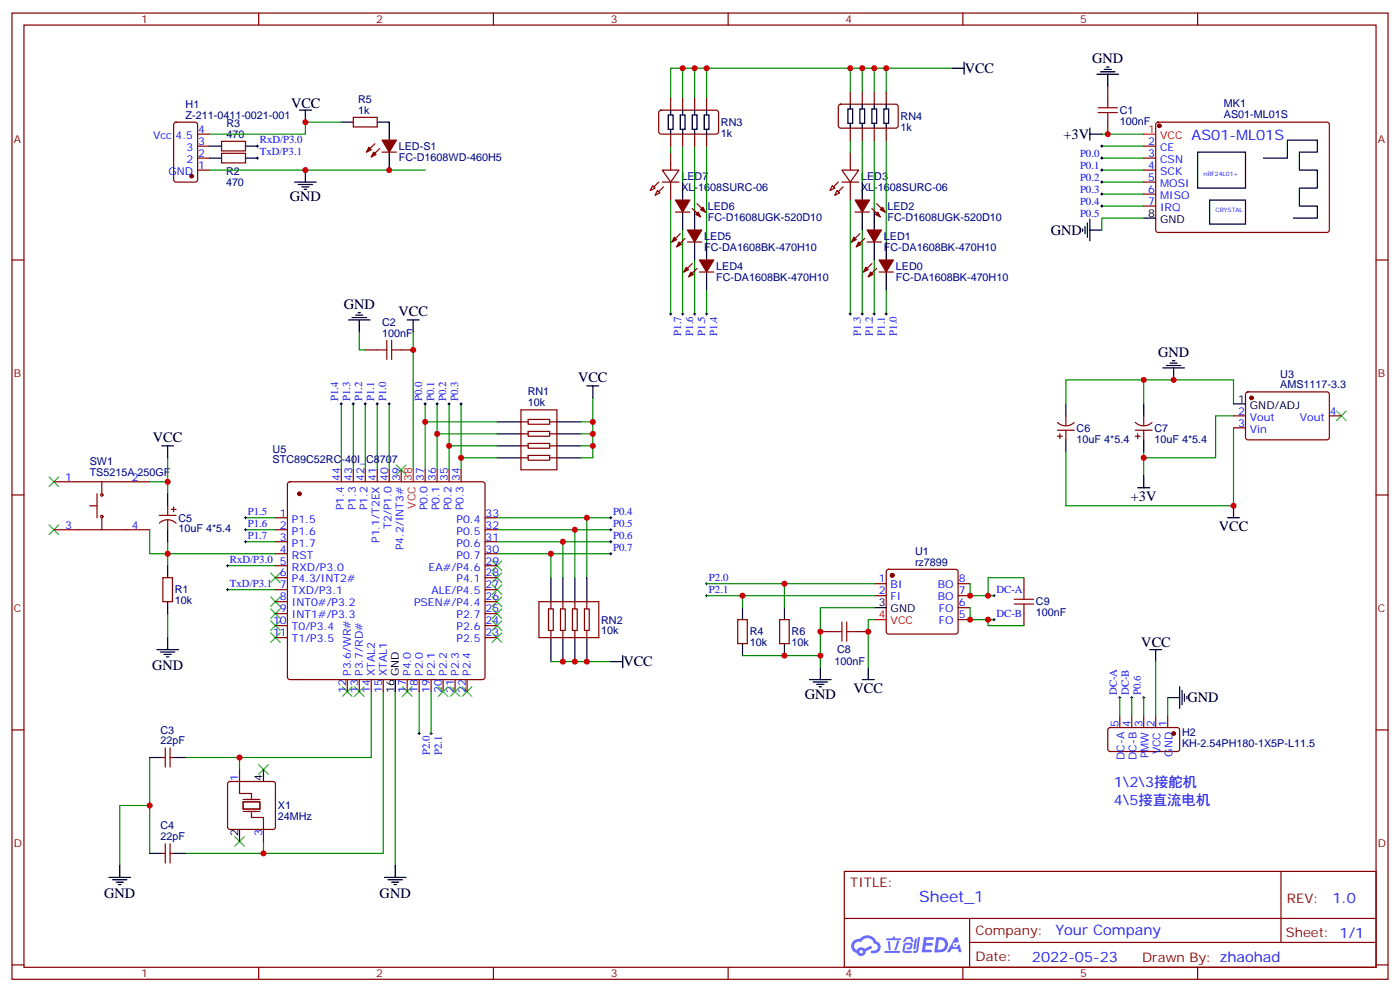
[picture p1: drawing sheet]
<svg xmlns="http://www.w3.org/2000/svg" width="412mm" height="292mm" viewBox="0 0 412 292" stroke-linecap="round" stroke-linejoin="round" font-family="sans-serif">
<g fill="none" stroke="#870000" stroke-width=".35">
<path d="M3.5 3.8h405.4v284.4h-405.4zM7.1 7.4h398.2v277.3h-398.2zM76.2 3.8v3.6M145.3 3.8v3.6M214.5 3.8v3.6M283.6 3.8v3.6M352.8 3.8v3.6M3.5 76.5h3.6M405.3 76.5h3.6M3.5 145.7h3.6M405.3 145.7h3.6M3.5 214.8h3.6"/>
<path d="M405.3 214.8h3.6M248.7 256.4h156.6v28.3h-156.6zM377.3 256.5v20.8M248.7 270.3h156.5M285.6 277.3h119.6M285.6 270.3v14.1M3.5 284h3.6M76.2 284.7v3.5M145.3 284.7v3.5M214.5 284.7v3.5M283.6 284.7v3.5M352.8 284.7v3.5"/>
<path d="M405.3 284h3.6"/>
</g>
<g fill="#5487ff">
<path d="M272.1 275.8h2.6l.3 .2-.1 .5-2 .1-.1 .9h1.6l.4 .4-.4 .4h-1.7l-.2 1.2h1.8l.3 .4-.2 .3-2.9 .1z"/>
<path d="M281.4 275.8h.7l.4 1.3-.7 .4a.74 .74 0 0 0-1.1 .3 .74 .74 0 0 0 .5 1 .74 .74 0 0 0 .9-.7l.5-.2 .7 2.3h-.9l-.2-.9h-1.9l-.5 .9h-.9z"/>
<path d="M269.5 276.2h.6l-.4 2.9a.31 .31 0 0 1-.3 .3 .31 .31 0 0 1-.3-.3z"/>
<path d="M270.4 275.7h.6l-.5 4a.89 .89 0 0 1-.7 .7 .89 .89 0 0 1-.9-.3l1-.5z"/>
<path d="M266.8 275.9l.6-.2 1.2 .1 .5 1.3-.6 .1-.4-.9-1 .1a.95 .95 0 0 1-1 .8l-.1-.2z"/>
<path d="M266.4 277.6l1.8-.2a1.04 1.04 0 0 1 .6 1.1 1.04 1.04 0 0 1-.8 .9h-.7a.29 .29 0 0 1-.3-.3 .29 .29 0 0 1 .3-.3h.7l.2-.8-1.4 .1-.4 1.7h1.9a.29 .29 0 0 1 .3 .4 .29 .29 0 0 1-.3 .2h-2l-.4-.3 .2-2.1z"/>
<path d="M260.5 279.8h4.4a.3 .3 0 0 1 .3 .3 .3 .3 0 0 1-.3 .3h-4.3z"/>
<path d="M264.3 276.9h.6l-.5 1.7a1.02 1.02 0 0 1-.7 1.1l-.2-.3z"/>
<path d="M261.5 277h.6l.3 2.3-.3 .3-.3-.2z"/>
<path d="M261.1 276.1h1.9l.2-.5h.5l-.1 .5h1.5a.29 .29 0 0 1 .3 .3 .29 .29 0 0 1-.3 .3h-3.9z"/>
<path d="M275.8 275.8l-.6 4.5h1.4a2.27 2.27 0 0 0 2.7-2.3 2.27 2.27 0 0 0-2.7-2.2zM276.6 276.6a1.5 1.5 0 0 1 1.8 1.5 1.5 1.5 0 0 1-1.9 1.4h-.3z"/>
<path d="M251.4 276.9a2.09 2.09 0 0 0 1 3.6 1.37 1.37 0 0 0 1.5 .8 1.37 1.37 0 0 0 1.1-1.4l2-.9-.5-.7-1.8 .9a1.4 1.4 0 0 0-2.3 .4 1.32 1.32 0 0 1-.6-1.8 1.32 1.32 0 0 1 1.9-.5 2.02 2.02 0 0 1 2-1.2 2.02 2.02 0 0 1 1.8 1.6 1.09 1.09 0 0 1 1.1 1.3 1.09 1.09 0 0 1-1.6 .7 .41 .41 0 0 0-.5 .4 .41 .41 0 0 0 .4 .4 1.89 1.89 0 0 0 2.4-1.1 1.89 1.89 0 0 0-1.2-2.4 2.98 2.98 0 0 0-5-.7l-1 .2zM253.2 280.1a.52 .52 0 0 1 1 0 .52 .52 0 0 1-1 0z"/>
<circle cx="281.4" cy="278" r=".28"/>
</g>
<g fill="none" stroke="#000" stroke-width=".35">
<path d="M284 18.3v3.5M326 19.7h.7M88.2 32.4h3.5M90 32.4v3.5M100.5 35.9h3.6M111.1 35.9h3.6v5.3M196.8 33.8h1.5v4.3h-1.5zM197.6 32.4v1.4M197.6 38.1v1.4M200.4 33.8h1.4v4.3h-1.4zM201.1 32.4v1.4M201.1 38.1v1.4"/>
<path d="M203.9 33.8h1.4v4.3h-1.4zM204.6 32.4v1.4M204.6 38.1v1.4M207.4 33.8h1.4v4.3h-1.4zM208.1 32.4v1.4M208.1 38.1v1.4M249.8 32.1h1.4v4.2h-1.4zM250.5 30.7v1.4M250.5 36.3v1.4M253.3 32.1h1.4v4.2h-1.4zM254 30.7v1.4M254 36.3v1.4"/>
<path d="M256.8 32.1h1.4v4.2h-1.4zM257.5 30.7v1.4M257.5 36.3v1.4M260.3 32.1h1.5v4.2h-1.5zM261.1 30.7v1.4M261.1 36.3v1.4M280.5 20.1h3.5M321 37.7v3.5M321 39.5h3.6M323.1 21.8h6.4M324.2 21.1h4.2M325.3 20.4h2.1"/>
<path d="M326.3 21.8v3.6M61.7 46.5h3.6M61.7 43h3.6M72.3 46.5h3.5M72.3 43h3.5M86.8 53.6h6.3M87.8 54.3h4.3M88.9 55h2.1M89.6 55.7h.7M90 50.1v3.5M114.7 44.8v5.3M201.1 53.6v5.3"/>
<path d="M254 53.6v5.3M352.8 44.8h14.1v10.6h-14.1zM356.3 58.9h10.6v7h-10.6zM372.2 46.5h7v-5.3h8.9v3.6h-5.3v5.3h5.3v5.3h-5.3v5.2h5.3v3.6h-7.1M201.1 62.4v5.3M204.6 62.4v5.3M204.6 71.2v5.3M208.1 71.2v5.3M254 62.4v5.3M257.5 62.4v5.3M257.5 71.2v5.3M261.1 71.2v5.3"/>
<path d="M318.9 67.3v.8M319.6 66.6v2.2M320.3 65.6v4.2M321 67.7h3.6M321 64.5v6.4M336.9 64.2h3.5M102.7 94.2h6.3M103.7 93.5h4.2M104.8 92.7h2.1M105.5 92h.7M105.8 94.2v3.5M119.9 94.2h3.6"/>
<path d="M121.7 94.2v3.5M208.1 80v5.3M261.1 80v5.3M172.9 113.6h3.5M174.6 113.6v3.5M314 118.9v3.5M336.9 118.9v3.5M342.5 108.3h6.4M343.6 107.6h4.2M344.7 106.9h2.1M345.4 106.2h.7M345.7 108.3v3.5"/>
<path d="M363.4 118.9h3.5M47.6 131.2h3.6M49.4 131.2v3.5M146.4 124.1h7.1M146.4 127.7h7.1M146.4 131.2h7.1M146.4 134.7h7.1M164 124.1h7.1M164 127.7h7.1M164 131.2h7.1M164 134.7h7.1M314 129.4v3.6"/>
<path d="M336.9 129.4v3.6M49.4 145.3v3.5M49.4 155.9v3.5M335.1 143.5h3.6M336.9 140v3.5M361.6 152.4h3.5M363.4 148.8v3.6M49.4 166.5v3.5M49.4 177.1v3.5M162.3 170v7.1M165.8 170v7.1M169.3 170v7.1"/>
<path d="M172.9 170v7.1M218.7 178.8v3.6M231.1 178.8v3.6M257.5 178.8h3.6M46.2 191.2h6.4M47.3 191.9h4.2M48.3 192.6h2.1M49 193.3h.7M49.4 187.6v3.6M116.4 200v3.5M162.3 187.6v7.1M165.8 187.6v7.1"/>
<path d="M169.3 187.6v7.1M172.9 187.6v7.1M179.9 194.7h3.5M183.4 192.9v3.6M218.7 189.4v3.5M231.1 189.4v3.5M238.5 200h6.3M241.7 196.5v3.5M254 200h3.5M255.8 196.5v3.5M338.7 191.2h3.5M340.4 191.2v3.5"/>
<path d="M239.5 200.7h4.3M240.6 201.4h2.1M241.3 202.1h.7M344 205.3h3.5M347.5 202.1v6.4M348.2 203.2v4.2M348.9 204.2v2.1M349.6 204.9v.7M44.1 222.9h3.5M51.2 222.9h3.5M77.6 226.4v3.6M32.1 258.2h6.4"/>
<path d="M33.2 258.9h4.2M34.2 259.6h2.1M35.3 254.7v3.5M44.1 251.1h3.5M51.2 251.1h3.5M70.6 244.1v3.5M113.2 258.2h6.4M114.3 258.9h4.2M115.4 259.6h2.1M116.4 254.7v3.5M34.9 260.3h.7M116.1 260.3h.7"/>
</g>
<g fill="none" stroke="#008700" stroke-width=".35">
<path d="M100.5 35.9h-10.5v3.6h-28.3M201.1 20.1v8.8M204.6 20.1v8.8M208.1 20.1v8.8M250.5 20.1v7M254 20.1v7M257.5 20.1v7M261.1 20.1v7M280.5 20.1h-82.9v8.8M324.6 39.5h12.3M61.7 50.1h63.5M197.6 43v1.8"/>
<path d="M197.6 58.9v33.5M201.1 43v10.6M204.6 43v19.4M208.1 43v28.2M250.5 41.2v3.6M250.5 58.9v33.5M254 41.2v12.4M257.5 41.2v21.2M261.1 41.2v30M324.6 57.1h12.3M324.6 53.6h12.3M324.6 50.1h12.3"/>
<path d="M324.6 46.5h12.3M324.6 43h12.3M201.1 67.7v24.7M204.6 76.5v15.9M254 67.7v24.7M257.5 76.5v15.9M324.6 60.6h12.3M336.9 64.2h-12.3v3.5M105.8 97.7v5.3h1.8M121.7 97.7v40.6M208.1 85.3v7.1M261.1 85.3v7.1"/>
<path d="M100.5 118.9v19.4M104.1 118.9v19.4M107.6 118.9v19.4M111.1 118.9v19.4M114.7 118.9v19.4M125.2 118.9v19.4M128.8 118.9v19.4M132.3 118.9v19.4M135.8 118.9v19.4M174.6 117.1v17.6h-3.5M314 118.9v-7.1h49.4v7.1M336.9 111.8v7.1"/>
<path d="M49.4 134.7v10.6M125.2 124.1h21.2M128.8 127.7h17.6M132.3 131.2h14.1M135.8 134.7h10.6M171.1 124.1h3.5M171.1 127.7h3.5M171.1 131.2h3.5M336.9 134.7v5.3M363.4 122.4h-5.3v12.3h-21.2v-1.7M363.4 125.9v22.9h-49.4v-15.8M44.1 155.9v7h37"/>
<path d="M44.1 141.8h5.3M49.4 159.4v7.1M72.3 159.4h8.8M72.3 155.9h8.8M72.3 152.4h8.8M146.4 159.4h33.5M146.4 155.9h33.5M146.4 152.4h33.5M165.8 159.4v10.6M169.3 155.9v14.1M172.9 152.4v17.6M67 173.5h14.1"/>
<path d="M67 166.5h14.1M146.4 162.9h33.5M162.3 162.9v7.1M208.1 171.8h49.4M208.1 175.3h49.4M218.7 175.3v3.5M231.1 171.8v7M257.5 178.8h-15.8v17.7M285.8 178.8v3.6h7M285.8 171.8v3.5h7M301.6 170h-10.6v5.3M49.4 180.6v7"/>
<path d="M162.3 194.7h17.6M218.7 192.9h23M257.5 182.4h-1.7v14.1M291 182.4v1.7h10.6M340.4 194.7v15.9M109.4 203.5v19.4h-38.8M112.9 203.5v47.6h-35.3M116.4 203.5v51.2M123.5 203.5v12.4M127 203.5v12.4M329.8 205.3v5.3M333.4 205.3v5.3"/>
<path d="M336.9 205.3v5.3M344 205.3v5.3M44.1 237h-8.8v17.7M44.1 222.9v28.2M54.7 222.9h15.9v3.5M77.6 247.6v3.5h-22.9"/>
</g>
<g fill="none" stroke="#a10000" stroke-width=".35">
<path d="M323.5 33.1h5.6M323.5 31.7h5.6M326.3 28.9v2.8M326.3 33.1v2.8M111.1 103h2.8M113.9 100.2v5.6M115.4 103h2.8M115.4 100.2v5.6M298.8 177.8h5.6M298.8 176.4h5.6M301.6 173.5v2.9M301.6 177.8v2.8"/>
<path d="M245.2 185.9h2.8M248 183.1v5.6M249.4 183.1v5.6M249.4 185.9h2.8"/>
</g>
<g fill="none" stroke="#870000" stroke-width=".35">
<path d="M51.4 36.2l.5-.3h5.6l.7 .5v16.5l-.5 .6-5.8 .1-.7-.5v-16.4zM58.2 39.5h3.5M104.1 34.5h7v2.9h-7zM194.3 32.6l.4-.2 16.5 .1 .5 .6-.1 5.9-.6 .5-16.5-.1-.5-.6v-5.7zM197.6 28.9v3.5M197.6 39.5v3.5M201.1 28.9v3.5M201.1 39.5v3.5M204.6 28.9v3.5M204.6 39.5v3.5M208.1 28.9v3.5M208.1 39.5v3.5"/>
<path d="M247.2 30.9l.4-.2h16.6l.4 .7-.1 5.9-.6 .4-16.5-.1-.5-.6v-5.6zM250.5 27.1v3.6M250.5 37.7v3.5M254 27.1v3.6M254 37.7v3.5M257.5 27.1v3.6M257.5 37.7v3.5M261.1 27.1v3.6M261.1 37.7v3.5M326.3 25.4v3.5M326.3 35.9v3.6M340.7 36.2l.4-.3 50.1 .1 .4 .7-.1 31.3-.6 .4-50-.1-.5-.6v-31z"/>
<path d="M58.2 50.1h3.5M58.2 46.5h3.5M58.2 43h3.5M65.3 45.1h7v2.8h-7zM65.3 41.6h7v2.8h-7zM110.4 42.3l-2.5 2.5M111.8 43.7l-2.4 2.5M112.5 44.8h4.3M192.3 54.6l.7 .8-1.4 .7zM193.7 56.1l.7 .7-1.4 .7zM195.1 50.1h4.9l-2.4 3.5zM195.1 53.6h4.9"/>
<path d="M197.6 44.8v5.3M197.6 53.6v5.3M205.3 59.9l2.5 2.5M245.2 54.6l.7 .8-1.4 .7zM246.6 56.1l.7 .7-1.4 .7zM248 50.1h4.9l-2.4 3.5zM248 53.6h4.9M250.5 44.8v5.3M250.5 53.6v5.3M258.2 59.9l2.5 2.5M336.9 50.1h3.5M336.9 46.5h3.5"/>
<path d="M336.9 43h3.5M336.9 53.6h3.5M336.9 57.1h3.5M199 62.4h4.2M200.4 68.8l-2.5 2.4M201.8 70.2l-2.5 2.4M202.5 71.2h4.2M203.9 77.6l-2.5 2.4M203.9 61.3l2.5 2.5M205.3 79l-2.5 2.5M251.9 62.4h4.2M253.3 68.8l-2.5 2.4"/>
<path d="M254.7 70.2l-2.5 2.4M255.4 71.2h4.2M256.8 61.3l2.5 2.5M256.8 77.6l-2.4 2.4M258.2 79l-2.4 2.5M336.9 60.6h3.5M206 80h4.3M258.9 80h4.3M107.6 103h3.5M118.2 103h3.5M367.1 115.5l.5-.2 23.6 .1 .4 .6-.1 13-.6 .4h-23.6l-.4-.7v-12.7zM100.5 138.3v3.5"/>
<path d="M104.1 138.3v3.5M107.6 138.3v3.5M111.1 138.3v3.5M114.7 138.3v3.5M118.2 138.3v3.5M125.2 138.3v3.5M128.8 138.3v3.5M132.3 138.3v3.5M135.8 138.3v3.5M153.5 134.7h2.1M153.5 120.6h10.5v17.7h-10.5zM153.5 124.1h2.1"/>
<path d="M153.5 131.2h2.1M153.5 127.7h2.1M155.6 123.4h6.3v1.4h-6.3zM155.6 127h6.3v1.4h-6.3zM155.6 130.5h6.3v1.4h-6.3zM155.6 134h6.3v1.4h-6.3zM161.9 134.7h2.1M161.9 124.1h2.1M161.9 131.2h2.1M161.9 127.7h2.1M311.5 124.3a3.5 3.5 0 0 0 4.9 0M311.5 126.6h4.9"/>
<path d="M311.5 128.4h1.4M312.2 127.7v1.4M314 122.4v2.8M314 126.6v2.8M334.4 124.3a3.5 3.5 0 0 0 4.9 0M334.4 126.6h5M334.4 128.4h1.4M335.1 127.7v1.4M336.9 122.4v2.8M336.9 126.6v2.8M363.4 122.4h3.5M363.4 125.9h3.5"/>
<path d="M391.6 122.4h3.5M15.9 155.9h28.2M15.9 141.8h28.2M26.5 148.8h2.1M28.6 145.3v7.1M30 141.8v3.5M30 152.4v3.5M46.9 151.7h5M47 153.9a3.5 3.5 0 0 1 4.9 .1M49.4 148.8v2.9M49.4 153.1v2.8M50.4 149.9h1.5"/>
<path d="M51.2 149.2v1.4M81.1 155.9h3.6M81.1 152.4h3.6M81.1 159.4h3.6M84.9 142l.5-.2h56.8l.5 .2 .2 .5v56.8l-.3 .5-.4 .2h-56.8l-.5-.2-.2-.5v-56.8zM142.9 155.9h3.5M142.9 152.4h3.5M142.9 159.4h3.5M48 170h2.8v7.1h-2.8zM81.1 177.1h3.6M81.1 162.9h3.6M81.1 166.5h3.6"/>
<path d="M81.1 170h3.6M81.1 173.5h3.6M142.9 177.1h3.5M142.9 162.9h3.5M142.9 166.5h3.5M142.9 170h3.5M142.9 173.5h3.5M158.7 177.1h17.7v10.5h-17.7zM161.6 179.2h1.4v6.3h-1.4zM162.3 177.1v2.1M165.1 179.2h1.4v6.3h-1.4zM165.8 177.1v2.1"/>
<path d="M168.6 179.2h1.4v6.3h-1.4zM169.3 177.1v2.1M172.2 179.2h1.4v6.3h-1.4zM172.9 177.1v2.1M257.5 171.8h3.6M257.5 175.3h3.6M261.3 167.7l.5-.2h19.7l.5 .2 .2 .5v17.7l-.2 .5-.5 .2h-19.7l-.5-.3-.2-.4v-17.7zM282.2 171.8h3.6M282.2 175.3h3.6M282.2 178.8h3.6M301.6 170v3.5M81.1 187.6h3.6"/>
<path d="M81.1 180.6h3.6M81.1 184.1h3.6M102.3 200v3.5M105.8 200v3.5M109.4 200v3.5M112.9 200v3.5M119.9 200v3.5M123.5 200v3.5M127 200v3.5M130.5 200v3.5M134.1 200v3.5M137.6 200v3.5"/>
<path d="M142.9 187.6h3.5M142.9 180.6h3.5M142.9 184.1h3.5M162.3 185.5v2.1M165.8 185.5v2.1M169.3 185.5v2.1M172.9 185.5v2.1M217.3 182.4h2.8v7h-2.8zM229.7 182.4h2.8v7h-2.8zM241.7 185.9h3.5M252.2 185.9h3.6M282.2 182.4h3.6"/>
<path d="M301.6 180.6v3.5M326.6 214.3l.4-.2 20.1 .1 .4 .6-.1 5.9-.6 .5-20-.1-.5-.6v-5.7zM329.8 210.6v3.5M333.4 210.6v3.5M336.9 210.6v3.5M340.4 210.6v3.5M344 210.6v3.5M47.6 222.9h1.1M48.7 220.1v5.6M50.1 220.1v5.6M50.1 222.9h1.1M67.3 230.2l.4-.2h12.7l.5 .2 .2 .5v12.7l-.2 .5-.5 .2h-12.7l-.5-.2-.2-.5v-12.7z"/>
<path d="M70.6 226.4v3.6M47.6 251.1h1.1M48.7 248.3v5.7M50.1 248.3v5.7M50.1 251.1h1.1M77.6 244.1v3.5"/>
<circle cx="30" cy="145.7" r=".35"/>
<circle cx="30" cy="152" r=".35"/>
</g>
<g fill="none" stroke="#3c3" stroke-width=".35">
<path d="M116.8 136.8l2.8 2.9M119.6 136.8l-2.8 2.9M393.7 121l2.8 2.8M396.5 121l-2.8 2.8M14.5 154.5l2.8 2.8M14.5 140.4l2.8 2.8M17.3 154.5l-2.8 2.8M17.3 140.4l-2.8 2.8M79.7 168.6l2.8 2.8M79.7 179.2l2.8 2.8M79.7 175.6l2.8 2.9M82.5 168.6l-2.8 2.8"/>
<path d="M82.5 179.2l-2.8 2.8M82.5 175.6l-2.8 2.9M145 179.2l2.8 2.8M145 175.6l2.8 2.9M145 172.1l2.8 2.8M145 168.6l2.8 2.8M145 165.1l2.8 2.8M147.8 175.6l-2.8 2.9M147.8 179.2l-2.8 2.8M147.8 172.1l-2.8 2.8M147.8 168.6l-2.8 2.8M147.8 165.1l-2.8 2.8"/>
<path d="M79.7 186.2l2.8 2.9M79.7 182.7l2.8 2.8M82.5 186.2l-2.8 2.9M82.5 182.7l-2.8 2.8M145 186.2l2.8 2.9M145 182.7l2.8 2.8M147.8 186.2l-2.8 2.9M147.8 182.7l-2.8 2.8M100.9 202.1l2.8 2.8M103.7 202.1l-2.8 2.8M104.4 202.1l2.8 2.8M107.2 202.1l-2.8 2.8"/>
<path d="M118.5 202.1l2.9 2.8M121.4 202.1l-2.9 2.8M129.1 202.1l2.8 2.8M131.9 202.1l-2.8 2.8M132.6 202.1l2.9 2.8M135.5 202.1l-2.9 2.8M136.2 202.1l2.8 2.8M139 202.1l-2.8 2.8M76.2 225l2.8 2.9M79 225l-2.8 2.9M69.1 246.2l2.9 2.8M72 246.2l-2.9 2.8"/>
</g>
<g fill="none" stroke="#000" stroke-width=".29">
<path d="M75.5 46.5h.7M75.5 43h.7M75.8 42.7v.7M75.8 46.2v.7M324.2 57.1h.7M324.2 53.6h.7M324.2 50.1h.7M324.2 46.5h.7M324.2 43h.7M324.6 42.7v.7M324.6 46.2v.7M324.6 49.7v.7"/>
<path d="M324.6 53.2v.7M324.6 56.8v.7M324.2 60.6h.7M324.6 60.3v.7M197.2 92.4h.7M197.6 92v.7M200.7 92.4h.7M201.1 92v.7M204.3 92.4h.7M204.6 92v.7M207.8 92.4h.7M208.1 92v.7"/>
<path d="M250.1 92.4h.7M250.5 92v.7M253.6 92.4h.8M254 92v.7M257.2 92.4h.7M257.5 92v.7M260.7 92.4h.7M261.1 92v.7M100.2 118.9h.7M100.5 118.5v.7M103.7 118.9h.7M104.1 118.5v.7"/>
<path d="M107.2 118.9h.7M107.6 118.5v.7M110.8 118.9h.7M111.1 118.5v.7M114.3 118.9h.7M114.7 118.5v.7M124.9 118.9h.7M125.2 118.5v.7M128.4 118.9h.7M128.8 118.5v.7M131.9 118.9h.7M132.3 118.5v.7"/>
<path d="M135.5 118.9h.7M135.8 118.5v.7M72 159.4h.7M72 155.9h.7M72 152.4h.7M72.3 152v.7M72.3 155.5v.7M72.3 159.1v.7M179.6 159.4h.7M179.6 155.9h.7M179.6 152.4h.7M179.9 152v.7"/>
<path d="M179.9 155.5v.7M179.9 159.1v.7M66.7 173.5h.7M66.7 166.5h.7M67 166.1v.7M67 173.2v.7M179.6 162.9h.7M179.9 162.6v.7M207.8 175.3h.7M207.8 171.8h.7M208.1 171.4v.7M208.1 174.9v.7"/>
<path d="M292.5 175.3h.7M292.8 174.9v.7M292.5 182.4h.7M292.8 182v.7M123.1 215.9h.7M123.5 215.5v.7M126.6 215.9h.8M127 215.5v.7M329.5 205.3h.7M329.8 204.9v.7M333 205.3h.7M333.4 204.9v.7"/>
<path d="M336.5 205.3h.8M336.9 204.9v.7"/>
</g>
<g fill="#870000" stroke="#870000" stroke-width=".35">
<path d="M112.5 41.2h4.3l-2.1 3.6z"/>
<path d="M110.1 44.8l.7 .7-1.4 .7z"/>
<path d="M108.7 43.4l.7 .7-1.5 .7z"/>
<path d="M195.4 55l-1.4 1.4z"/>
<path d="M192.6 55l1.4-1.4z"/>
<path d="M248.4 55l-1.5 1.4z"/>
<path d="M246.9 53.6l-1.4 1.4z"/>
<path d="M251.9 58.9h4.2l-2.1 3.5z"/>
<path d="M257.9 63.1l.7-.7 .7 1.4z"/>
<path d="M259.3 61.7l.7-.7 .7 1.4z"/>
<path d="M255.4 67.7h4.2l-2.1 3.5z"/>
<path d="M252.9 71.2l.7 .7-1.4 .7z"/>
<path d="M251.5 69.8l.7 .7-1.4 .7z"/>
<path d="M258.9 76.5h4.3l-2.1 3.5z"/>
<path d="M256.5 80l.7 .8-1.4 .7z"/>
<path d="M255.1 78.6l.7 .7-1.4 .7z"/>
<path d="M206 76.5h4.3l-2.2 3.5z"/>
<path d="M203.6 80l.7 .8-1.5 .7z"/>
<path d="M202.1 78.6l.7 .7-1.4 .7z"/>
<path d="M202.5 67.7h4.2l-2.1 3.5z"/>
<path d="M200 71.2l.7 .7-1.4 .7z"/>
<path d="M198.6 69.8l.7 .7-1.4 .7z"/>
<path d="M199 58.9h4.2l-2.1 3.5z"/>
<path d="M205 63.1l.7-.7 .7 1.4z"/>
<path d="M206.4 61.7l.7-.7 .7 1.4z"/>
<circle cx="56.4" cy="51.8" r=".53"/>
<circle cx="341.5" cy="37" r=".53"/>
<circle cx="368.7" cy="117.1" r=".53"/>
<circle cx="345.7" cy="215.9" r=".53"/>
<circle cx="88.2" cy="145.3" r=".53"/>
<circle cx="262.8" cy="169.3" r=".53"/>
</g>
<path d="M70.6 230v3.5h3.5v1.4M71.6 236h5v2.1h-5zM71.6 235.3h5M71.6 238.8h5M74.1 239.1v1.5h3.5v3.5" fill="none" stroke="#870012" stroke-width=".35"/>
<path d="M336.9 39.5h3.5M121.7 138.3v3.5M257.5 182.4h3.6" fill="none" stroke="#f00" stroke-width=".35"/>
<g fill="#c00">
<circle cx="326.3" cy="39.5" r=".88"/>
<circle cx="121.7" cy="103" r=".88"/>
<circle cx="174.6" cy="131.2" r=".88"/>
<circle cx="174.6" cy="127.7" r=".88"/>
<circle cx="174.6" cy="124.1" r=".88"/>
<circle cx="172.9" cy="194.7" r=".88"/>
<circle cx="169.3" cy="194.7" r=".88"/>
<circle cx="165.8" cy="194.7" r=".88"/>
<circle cx="132.3" cy="131.2" r=".88"/>
<circle cx="128.8" cy="127.7" r=".88"/>
<circle cx="135.8" cy="134.7" r=".88"/>
<circle cx="125.2" cy="124.1" r=".88"/>
<circle cx="49.4" cy="162.9" r=".88"/>
<circle cx="49.4" cy="141.8" r=".88"/>
<circle cx="44.1" cy="237" r=".88"/>
<circle cx="77.6" cy="251.1" r=".88"/>
<circle cx="70.6" cy="222.9" r=".88"/>
<circle cx="208.1" cy="20.1" r=".88"/>
<circle cx="204.6" cy="20.1" r=".88"/>
<circle cx="201.1" cy="20.1" r=".88"/>
<circle cx="261.1" cy="20.1" r=".88"/>
<circle cx="257.5" cy="20.1" r=".88"/>
<circle cx="254" cy="20.1" r=".88"/>
<circle cx="250.5" cy="20.1" r=".88"/>
<circle cx="336.9" cy="134.7" r=".88"/>
<circle cx="336.9" cy="111.8" r=".88"/>
<circle cx="345.7" cy="111.8" r=".88"/>
<circle cx="90" cy="50.1" r=".88"/>
<circle cx="114.7" cy="50.1" r=".88"/>
<circle cx="90" cy="35.9" r=".88"/>
<circle cx="363.4" cy="148.8" r=".88"/>
<circle cx="285.8" cy="175.3" r=".88"/>
<circle cx="285.8" cy="182.4" r=".88"/>
<circle cx="241.7" cy="192.9" r=".88"/>
<circle cx="231.1" cy="192.9" r=".88"/>
<circle cx="231.1" cy="171.8" r=".88"/>
<circle cx="218.7" cy="175.3" r=".88"/>
<circle cx="255.8" cy="185.9" r=".88"/>
<circle cx="241.7" cy="185.9" r=".88"/>
<circle cx="291" cy="175.3" r=".88"/>
<circle cx="291" cy="182.4" r=".88"/>
<circle cx="162.3" cy="162.9" r=".88"/>
<circle cx="172.9" cy="152.4" r=".88"/>
<circle cx="169.3" cy="155.9" r=".88"/>
<circle cx="165.8" cy="159.4" r=".88"/>
</g>
<text font-size="4.6" fill="#00f" x="270.8" y="265.5">Sheet_1</text>
<g font-size="4.2">
<text x="284.2" y="21.5">VCC</text>
<text x="321.7" y="18.7">GND</text>
<text x="85.7" y="31.7">VCC</text>
<text x="313.3" y="40.9">+3V</text>
<text x="85.4" y="59.2">GND</text>
<text x="309.6" y="69.2">GND</text>
<text x="101.2" y="91">GND</text>
<text x="117.4" y="93.1">VCC</text>
<text x="341.1" y="105.1">GND</text>
<text x="170.3" y="112.5">VCC</text>
<text x="45" y="130.1">VCC</text>
<text x="333.1" y="147.5">+3V</text>
<text x="359" y="156.2">VCC</text>
<text x="336.2" y="190.5">VCC</text>
<text x="44.8" y="197.2">GND</text>
<text x="183.6" y="196.1">VCC</text>
<text x="251.4" y="203.9">VCC</text>
<text x="237.1" y="205.6">GND</text>
<text x="349.8" y="206.7">GND</text>
<text x="30.7" y="264.3">GND</text>
<text x="111.8" y="264.3">GND</text>
</g>
<g font-size="4.2" fill="#00f">
<text x="351" y="41.2">AS01-ML01S</text>
<text x="328.1" y="231.7">1\2\3接舵机</text>
<text x="328.1" y="237">4\5接直流电机</text>
<text x="392.5" y="265.7">1.0</text>
<text x="310.9" y="275.3">Your Company</text>
<text x="304" y="283.1">2022-05-23</text>
</g>
<g font-size="3.9" fill="#800">
<text x="250.5" y="261">TITLE:</text>
<text x="379.1" y="265.7">REV:</text>
<text x="287.4" y="275.2">Company:</text>
<text x="378.7" y="275.8">Sheet: 1/1</text>
<text x="287.4" y="282.9">Date:</text>
<text x="336.4" y="283">Drawn By: zhaohad</text>
</g>
<g font-size="3.2" fill="#800">
<text x="41.6" y="6.8">1</text>
<text x="110.8" y="6.8">2</text>
<text x="179.9" y="6.8">3</text>
<text x="249.1" y="6.8">4</text>
<text x="318.2" y="6.8">5</text>
<text x="4.1" y="41.9">A</text>
<text x="405.9" y="41.9">A</text>
<text x="4.1" y="111.1">B</text>
<text x="405.9" y="111.1">B</text>
<text x="4.1" y="180.2">C</text>
<text x="405.9" y="180.2">C</text>
<text x="4.1" y="249.4">D</text>
<text x="405.9" y="249.4">D</text>
<text x="41.6" y="287.7">1</text>
<text x="110.8" y="287.7">2</text>
<text x="179.9" y="287.7">3</text>
<text x="249.1" y="287.7">4</text>
<text x="318.2" y="287.7">5</text>
</g>
<g font-size="3.2" fill="#000080">
<text x="54.7" y="34.9">Z-211-0411-0021-001</text>
<text x="54.7" y="31.7">H1</text>
<text x="105.5" y="33.5">1k</text>
<text x="105.5" y="30.3">R5</text>
<text x="265.3" y="35.3">RN4</text>
<text x="329.8" y="33.6">C1</text>
<text x="360.5" y="34.7">AS01-ML01S</text>
<text x="360.5" y="31.5">MK1</text>
<text x="66.7" y="40.5">470</text>
<text x="66.7" y="37.3">R3</text>
<text x="212.4" y="40.3">1k</text>
<text x="212.4" y="37.1">RN3</text>
<text x="265.3" y="38.5">1k</text>
<text x="329.8" y="36.7">100nF</text>
<text x="117.5" y="47.3">FC-D1608WD-460H5</text>
<text x="117.5" y="44.2">LED-S1</text>
<text x="66.6" y="51.5">R2</text>
<text x="200.7" y="53">LED7</text>
<text x="253.7" y="53">LED3</text>
<text x="66.6" y="54.7">470</text>
<text x="200.7" y="56.2">XL-1608SURC-06</text>
<text x="253.6" y="56.2">XL-1608SURC-06</text>
<text x="208.5" y="65">FC-D1608UGK-520D10</text>
<text x="208.5" y="61.8">LED6</text>
<text x="261.4" y="65">FC-D1608UGK-520D10</text>
<text x="261.4" y="61.8">LED2</text>
<text x="207.4" y="70.6">LED5</text>
<text x="260.4" y="70.6">LED1</text>
<text x="207.4" y="73.8">FC-DA1608BK-470H10</text>
<text x="260.3" y="73.8">FC-DA1608BK-470H10</text>
<text x="211" y="82.6">FC-DA1608BK-470H10</text>
<text x="211" y="79.4">LED4</text>
<text x="263.9" y="82.6">FC-DA1608BK-470H10</text>
<text x="263.9" y="79.4">LED0</text>
<text x="112.5" y="95.8">C2</text>
<text x="112.5" y="99.1">100nF</text>
<text x="377.1" y="111.1">U3</text>
<text x="155.5" y="119.6">10k</text>
<text x="155.5" y="116.4">RN1</text>
<text x="377.1" y="114.3">AMS1117-3.3</text>
<text x="317.1" y="130.2">10uF 4*5.4</text>
<text x="317.2" y="127.1">C6</text>
<text x="340.1" y="130.2">10uF 4*5.4</text>
<text x="340.1" y="127.1">C7</text>
<text x="26.4" y="136.8">SW1</text>
<text x="80.3" y="136.4">STC89C52RC-40I_C8707</text>
<text x="80.3" y="133.2">U5</text>
<text x="26.4" y="140">TS5215A 250GF</text>
<text x="52.6" y="153.5">C5</text>
<text x="52.6" y="156.7">10uF 4*5.4</text>
<text x="269.5" y="166.5">rz7899</text>
<text x="269.5" y="163.3">U1</text>
<text x="51.5" y="177.8">10k</text>
<text x="51.5" y="174.6">R1</text>
<text x="305.2" y="178.1">C9</text>
<text x="177.1" y="183.5">RN2</text>
<text x="305.2" y="181.4">100nF</text>
<text x="177.1" y="186.7">10k</text>
<text x="220.8" y="190.2">10k</text>
<text x="220.8" y="187">R4</text>
<text x="233.2" y="190.2">10k</text>
<text x="233.2" y="187">R6</text>
<text x="245.8" y="195.8">100nF</text>
<text x="246.6" y="192.2">C8</text>
<text x="47.3" y="215.9">C3</text>
<text x="47.3" y="219">22pF</text>
<text x="348.2" y="219.8">KH-2.54PH180-1X5P-L11.5</text>
<text x="348.2" y="216.6">H2</text>
<text x="81.8" y="238.2">X1</text>
<text x="47.3" y="244.1">C4</text>
<text x="81.8" y="241.3">24MHz</text>
<text x="47.3" y="247.3">22pF</text>
</g>
<g font-size="3.2" fill="#00f">
<text x="45.1" y="40.9">Vcc 4.5</text>
<text x="58.4" y="39.1">4</text>
<text x="54.9" y="47.9">2</text>
<text x="54.9" y="44.4">3</text>
<text x="58.4" y="46.2">2</text>
<text x="58.4" y="42.7">3</text>
<text x="76.6" y="45.6">TxD/P3.1</text>
<text x="76.6" y="42.1">RxD/P3.0</text>
<text x="318.1" y="46.1">P0.0</text>
<text x="338.2" y="42.7">2</text>
<text x="338.2" y="46.2">3</text>
<text x="341.7" y="44.4">CE</text>
<text x="341.7" y="47.9">CSN</text>
<text x="49.6" y="51.5">GND</text>
<text x="58.4" y="49.7">1</text>
<text x="318.1" y="53.1">P0.2</text>
<text x="318.1" y="49.6">P0.1</text>
<text x="338.2" y="49.7">4</text>
<text x="338.2" y="53.2">5</text>
<text x="341.7" y="51.5">SCK</text>
<text x="318.1" y="56.7">P0.3</text>
<text x="338.2" y="56.8">6</text>
<text x="341.7" y="55">MOSI</text>
<text x="341.7" y="58.5">MISO</text>
<text x="318.1" y="63.7">P0.5</text>
<text x="318.1" y="60.2">P0.4</text>
<text x="338.2" y="60.3">7</text>
<text x="341.7" y="62.1">IRQ</text>
<text x="200.7" y="98.8" transform="rotate(-90 200.7 98.8)">P1.7</text>
<text x="204.2" y="98.8" transform="rotate(-90 204.2 98.8)">P1.6</text>
<text x="207.7" y="98.8" transform="rotate(-90 207.7 98.8)">P1.5</text>
<text x="211.3" y="98.8" transform="rotate(-90 211.3 98.8)">P1.4</text>
<text x="253.6" y="98.8" transform="rotate(-90 253.6 98.8)">P1.3</text>
<text x="257.1" y="98.8" transform="rotate(-90 257.1 98.8)">P1.2</text>
<text x="260.6" y="98.8" transform="rotate(-90 260.6 98.8)">P1.1</text>
<text x="264.2" y="98.8" transform="rotate(-90 264.2 98.8)">P1.0</text>
<text x="99.7" y="118.1" transform="rotate(-90 99.7 118.1)">P1.4</text>
<text x="103.2" y="118.1" transform="rotate(-90 103.2 118.1)">P1.3</text>
<text x="106.7" y="118.1" transform="rotate(-90 106.7 118.1)">P1.2</text>
<text x="110.2" y="118.1" transform="rotate(-90 110.2 118.1)">P1.1</text>
<text x="113.8" y="118.1" transform="rotate(-90 113.8 118.1)">P1.0</text>
<text x="124.4" y="118.1" transform="rotate(-90 124.4 118.1)">P0.0</text>
<text x="127.9" y="118.1" transform="rotate(-90 127.9 118.1)">P0.1</text>
<text x="131.4" y="118.1" transform="rotate(-90 131.4 118.1)">P0.2</text>
<text x="134.9" y="118.1" transform="rotate(-90 134.9 118.1)">P0.3</text>
<text x="364.7" y="122">2</text>
<text x="364.7" y="125.6">3</text>
<text x="368.2" y="123.8">Vout</text>
<text x="382.9" y="123.8">Vout</text>
<text x="391.8" y="122">4</text>
<text x="368.2" y="127.3">Vin</text>
<text x="19.1" y="141.4">1</text>
<text x="38.8" y="141.4">2</text>
<text x="100.2" y="141.6" transform="rotate(-90 100.2 141.6)">44</text>
<text x="103.7" y="141.6" transform="rotate(-90 103.7 141.6)">43</text>
<text x="107.2" y="141.6" transform="rotate(-90 107.2 141.6)">42</text>
<text x="110.8" y="141.6" transform="rotate(-90 110.8 141.6)">41</text>
<text x="114.3" y="141.6" transform="rotate(-90 114.3 141.6)">40</text>
<text x="117.8" y="141.6" transform="rotate(-90 117.8 141.6)">39</text>
<text x="124.9" y="141.6" transform="rotate(-90 124.9 141.6)">37</text>
<text x="128.4" y="141.6" transform="rotate(-90 128.4 141.6)">36</text>
<text x="131.9" y="141.6" transform="rotate(-90 131.9 141.6)">35</text>
<text x="135.5" y="141.6" transform="rotate(-90 135.5 141.6)">34</text>
<text x="19.1" y="155.5">3</text>
<text x="38.8" y="155.5">4</text>
<text x="73" y="155">P1.6</text>
<text x="73" y="151.5">P1.5</text>
<text x="82.5" y="152">1</text>
<text x="82.5" y="155.5">2</text>
<text x="86" y="153.8">P1.5</text>
<text x="101.2" y="150.2" transform="rotate(-90 101.2 150.2)">P1.4</text>
<text x="104.8" y="150.2" transform="rotate(-90 104.8 150.2)">P1.3</text>
<text x="108.3" y="150.2" transform="rotate(-90 108.3 150.2)">P1.2</text>
<text x="115.4" y="155.6" transform="rotate(-90 115.4 155.6)">T2/P1.0</text>
<text x="125.9" y="150.2" transform="rotate(-90 125.9 150.2)">P0.0</text>
<text x="129.5" y="150.2" transform="rotate(-90 129.5 150.2)">P0.1</text>
<text x="133" y="150.2" transform="rotate(-90 133 150.2)">P0.2</text>
<text x="134.5" y="153.8">P0.4</text>
<text x="136.5" y="150.2" transform="rotate(-90 136.5 150.2)">P0.3</text>
<text x="143.1" y="155.5">32</text>
<text x="143.1" y="152">33</text>
<text x="180.6" y="155">P0.5</text>
<text x="180.6" y="151.5">P0.4</text>
<text x="73" y="158.5">P1.7</text>
<text x="82.5" y="159.1">3</text>
<text x="86" y="157.3">P1.6</text>
<text x="86" y="160.8">P1.7</text>
<text x="111.8" y="159.8" transform="rotate(-90 111.8 159.8)">P1.1/T2EX</text>
<text x="118.9" y="161.9" transform="rotate(-90 118.9 161.9)">P4.2/INT3#</text>
<text x="134.5" y="160.8">P0.6</text>
<text x="134.5" y="157.3">P0.5</text>
<text x="143.1" y="159.1">31</text>
<text x="180.6" y="158.5">P0.6</text>
<text x="67.7" y="165.6">RxD/P3.0</text>
<text x="82.5" y="162.6">4</text>
<text x="82.5" y="166.1">5</text>
<text x="86" y="164.4">RST</text>
<text x="86" y="167.9">RXD/P3.0</text>
<text x="126.3" y="167.9">EA#/P4.6</text>
<text x="134.5" y="164.4">P0.7</text>
<text x="143.1" y="166.1">29</text>
<text x="143.1" y="162.6">30</text>
<text x="180.6" y="162.1">P0.7</text>
<text x="67.7" y="172.6">TxD/P3.1</text>
<text x="82.5" y="169.7">6</text>
<text x="82.5" y="173.2">7</text>
<text x="86" y="171.4">P4.3/INT2#</text>
<text x="134.5" y="171.4">P4.1</text>
<text x="143.1" y="173.2">27</text>
<text x="143.1" y="169.7">28</text>
<text x="208.8" y="170.9">P2.0</text>
<text x="258.9" y="171.4">1</text>
<text x="262.4" y="173.2">BI</text>
<text x="276.2" y="173.2">BO</text>
<text x="282.4" y="171.4">8</text>
<text x="82.5" y="176.7">8</text>
<text x="86" y="174.9">TXD/P3.1</text>
<text x="86" y="178.5">INT0#/P3.2</text>
<text x="122" y="178.5">PSEN#/P4.4</text>
<text x="127.1" y="174.9">ALE/P4.5</text>
<text x="143.1" y="176.7">26</text>
<text x="208.8" y="174.4">P2.1</text>
<text x="258.9" y="174.9">2</text>
<text x="262.4" y="176.7">FI</text>
<text x="276.2" y="176.7">BO</text>
<text x="282.4" y="178.5">6</text>
<text x="282.4" y="174.9">7</text>
<text x="293.5" y="174.4">DC-A</text>
<text x="80.5" y="183.8">10</text>
<text x="82.5" y="180.2">9</text>
<text x="86" y="182">INT1#/P3.3</text>
<text x="86" y="185.5">T0/P3.4</text>
<text x="134.5" y="185.5">P2.6</text>
<text x="134.5" y="182">P2.7</text>
<text x="143.1" y="183.8">24</text>
<text x="143.1" y="180.2">25</text>
<text x="276.6" y="183.8">FO</text>
<text x="276.6" y="180.2">FO</text>
<text x="282.4" y="182">5</text>
<text x="293.5" y="181.5">DC-B</text>
<text x="80.5" y="187.3">11</text>
<text x="86" y="189.1">T1/P3.5</text>
<text x="134.5" y="189.1">P2.5</text>
<text x="143.1" y="187.3">23</text>
<text x="102" y="203.8" transform="rotate(-90 102 203.8)">12</text>
<text x="103.4" y="198.9" transform="rotate(-90 103.4 198.9)">P3.6/WR#</text>
<text x="105.5" y="203.8" transform="rotate(-90 105.5 203.8)">13</text>
<text x="106.9" y="198.9" transform="rotate(-90 106.9 198.9)">P3.7/RD#</text>
<text x="109" y="203.8" transform="rotate(-90 109 203.8)">14</text>
<text x="110.4" y="198.9" transform="rotate(-90 110.4 198.9)">XTAL2</text>
<text x="112.5" y="203.8" transform="rotate(-90 112.5 203.8)">15</text>
<text x="113.9" y="198.9" transform="rotate(-90 113.9 198.9)">XTAL1</text>
<text x="119.6" y="203.8" transform="rotate(-90 119.6 203.8)">17</text>
<text x="121" y="198.9" transform="rotate(-90 121 198.9)">P4.0</text>
<text x="123.1" y="203.8" transform="rotate(-90 123.1 203.8)">18</text>
<text x="124.5" y="198.9" transform="rotate(-90 124.5 198.9)">P2.0</text>
<text x="126.6" y="203.8" transform="rotate(-90 126.6 203.8)">19</text>
<text x="128.1" y="198.9" transform="rotate(-90 128.1 198.9)">P2.1</text>
<text x="130.2" y="203.8" transform="rotate(-90 130.2 203.8)">20</text>
<text x="131.6" y="198.9" transform="rotate(-90 131.6 198.9)">P2.2</text>
<text x="133.7" y="203.8" transform="rotate(-90 133.7 203.8)">21</text>
<text x="135.1" y="198.9" transform="rotate(-90 135.1 198.9)">P2.3</text>
<text x="137.2" y="203.8" transform="rotate(-90 137.2 203.8)">22</text>
<text x="138.6" y="198.9" transform="rotate(-90 138.6 198.9)">P2.4</text>
<text x="329" y="204.6" transform="rotate(-90 329 204.6)">DC-A</text>
<text x="332.5" y="204.6" transform="rotate(-90 332.5 204.6)">DC-B</text>
<text x="336" y="204.6" transform="rotate(-90 336 204.6)">P0.6</text>
<text x="329.5" y="213.9" transform="rotate(-90 329.5 213.9)">5</text>
<text x="333" y="213.9" transform="rotate(-90 333 213.9)">4</text>
<text x="336.5" y="213.9" transform="rotate(-90 336.5 213.9)">3</text>
<text x="340.1" y="213.9" transform="rotate(-90 340.1 213.9)">2</text>
<text x="343.6" y="213.9" transform="rotate(-90 343.6 213.9)">1</text>
<text x="126.6" y="222.3" transform="rotate(-90 126.6 222.3)">P2.0</text>
<text x="130.1" y="222.3" transform="rotate(-90 130.1 222.3)">P2.1</text>
<text x="331.3" y="223.7" transform="rotate(-90 331.3 223.7)">DC-A</text>
<text x="334.8" y="223.7" transform="rotate(-90 334.8 223.7)">DC-B</text>
<text x="338.3" y="223.1" transform="rotate(-90 338.3 223.1)">PMW</text>
<text x="341.8" y="222" transform="rotate(-90 341.8 222)">VCC</text>
<text x="345.4" y="222.7" transform="rotate(-90 345.4 222.7)">GND</text>
<text x="70.2" y="230" transform="rotate(-90 70.2 230)">1</text>
<text x="77.3" y="246.1" transform="rotate(-90 77.3 246.1)">3</text>
</g>
<g font-size="3.2" fill="#f00">
<text x="338.2" y="39.1">1</text>
<text x="341.7" y="40.9">VCC</text>
<text x="121.4" y="141.6" transform="rotate(-90 121.4 141.6)">38</text>
<text x="122.4" y="149.7" transform="rotate(-90 122.4 149.7)">VCC</text>
<text x="258.9" y="182">4</text>
<text x="262.4" y="183.8">VCC</text>
</g>
<g font-size="3.2">
<text x="338.2" y="63.8">8</text>
<text x="341.7" y="65.6">GND</text>
<text x="364.7" y="118.5">1</text>
<text x="368.2" y="120.3">GND/ADJ</text>
<text x="258.9" y="178.5">3</text>
<text x="262.4" y="180.2">GND</text>
<text x="116.1" y="203.8" transform="rotate(-90 116.1 203.8)">16</text>
<text x="117.5" y="198.9" transform="rotate(-90 117.5 198.9)">GND</text>
<text x="77.3" y="230" transform="rotate(-90 77.3 230)">4</text>
<text x="70.2" y="246.1" transform="rotate(-90 70.2 246.1)">2</text>
</g>
<g font-size="1.8" fill="#00f">
<text x="354.5" y="51.8">nRF24L01+</text>
<text x="358.1" y="62.4">CRYSTAL</text>
</g>
</svg>
